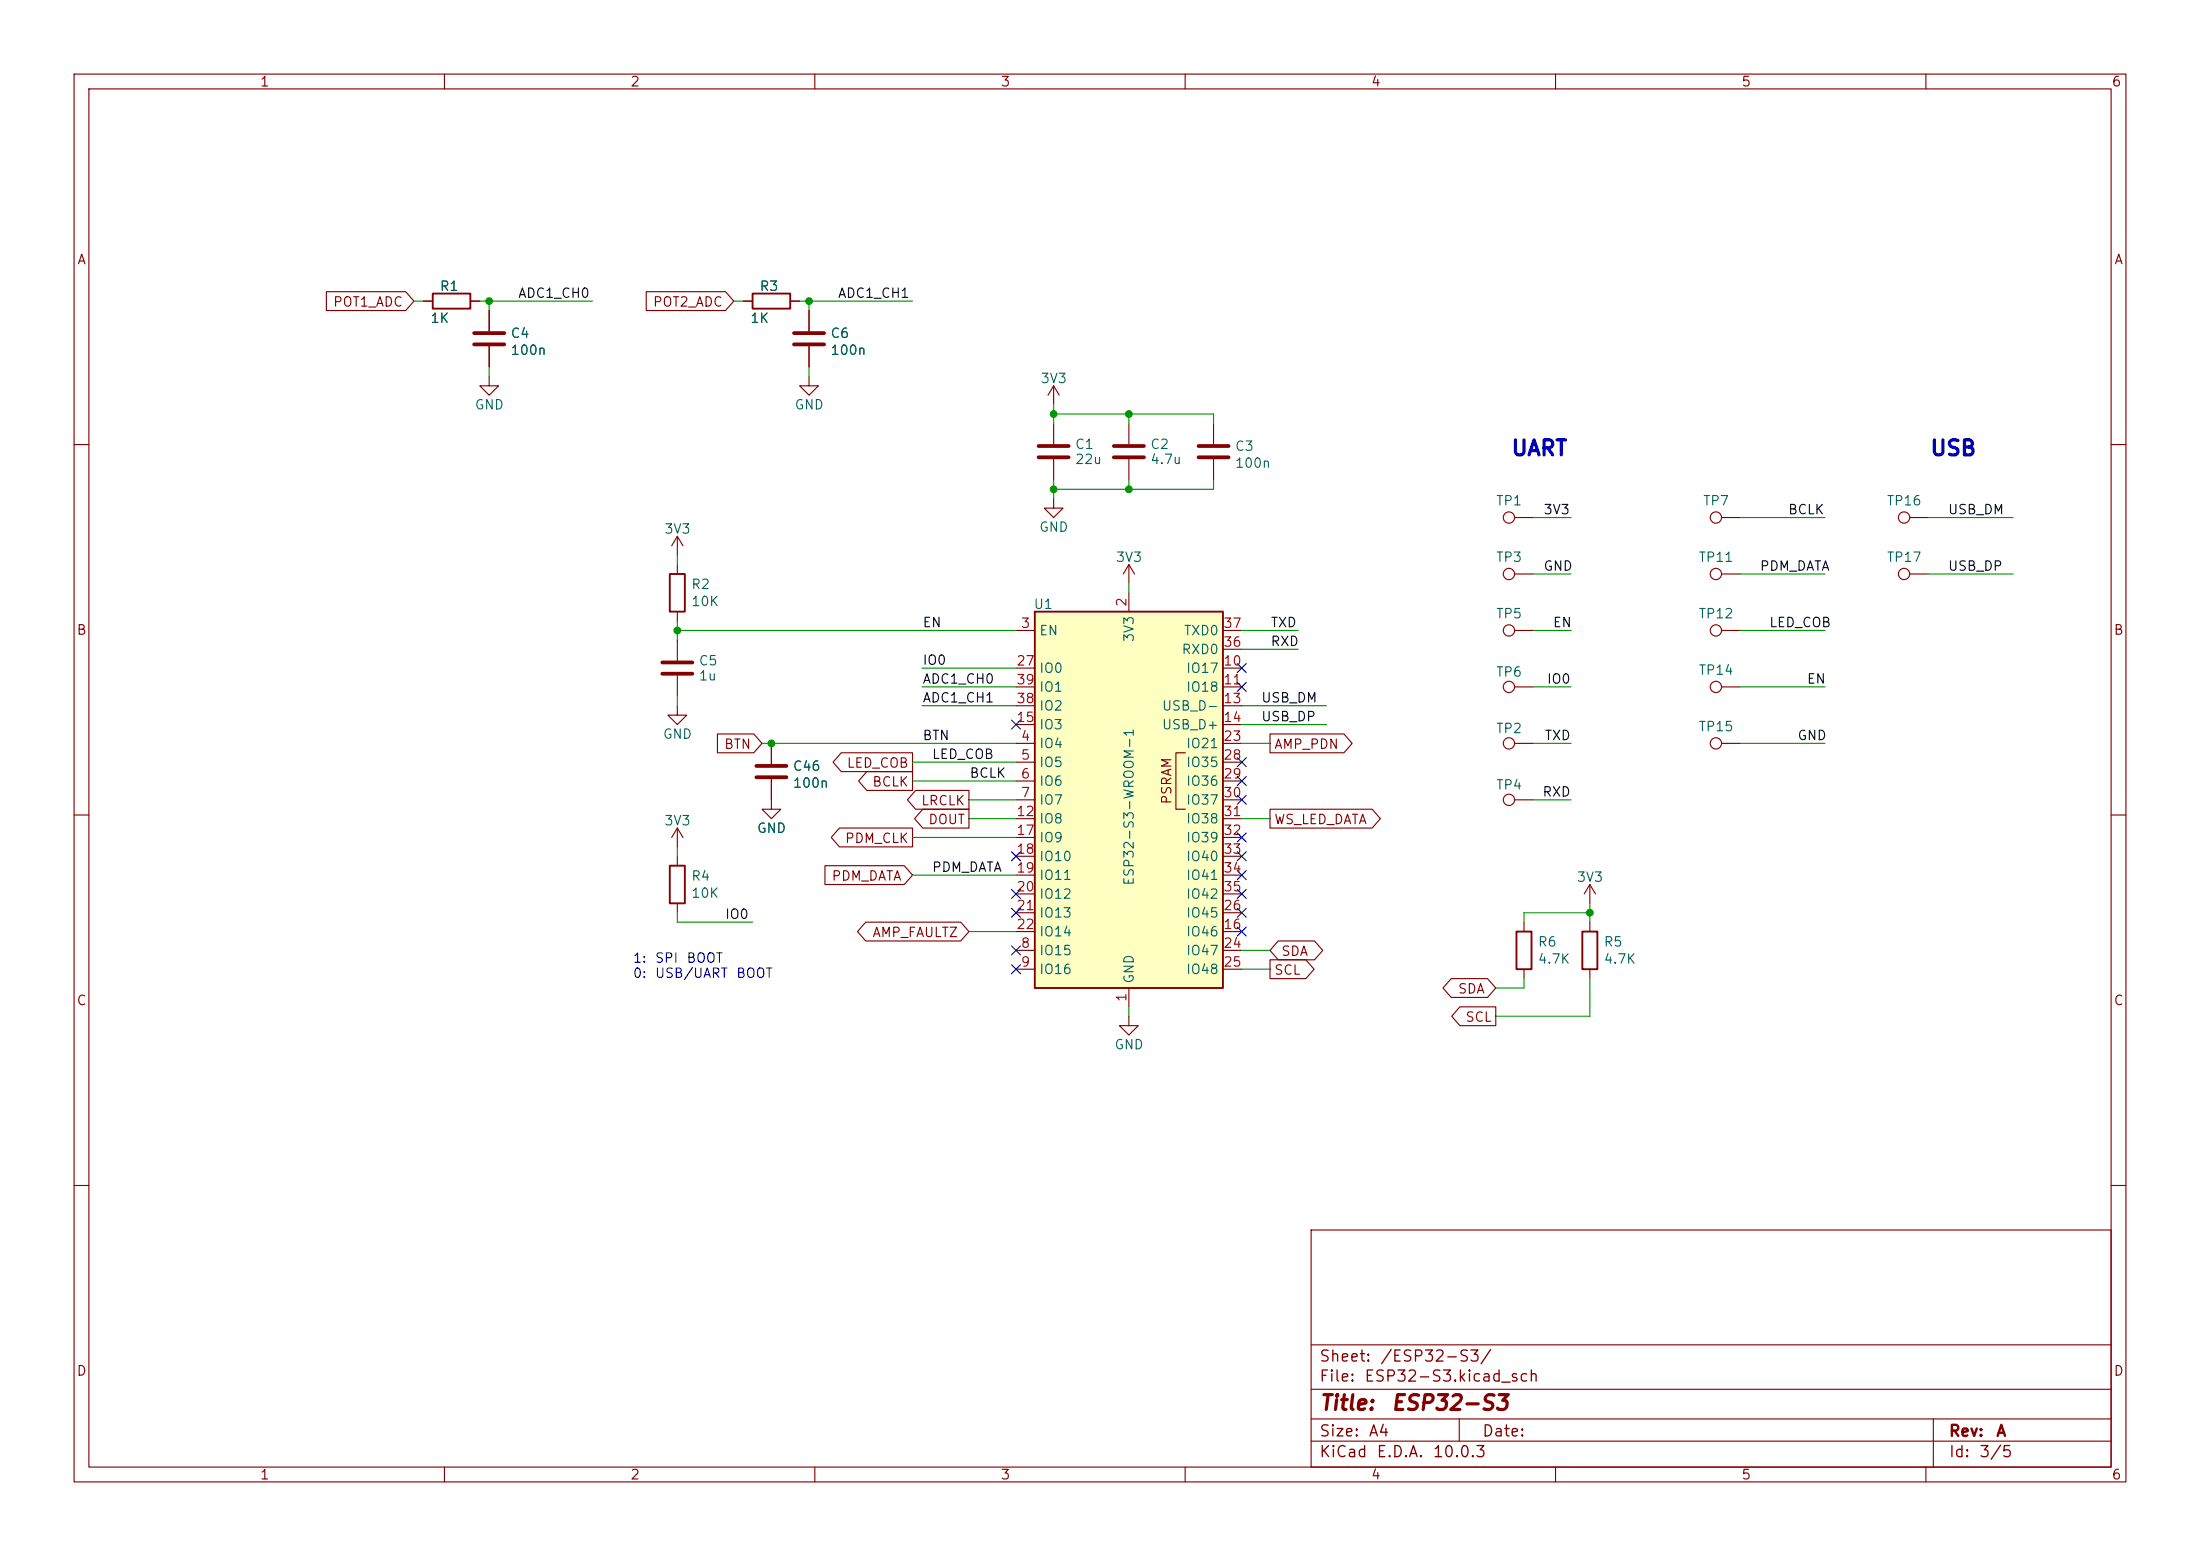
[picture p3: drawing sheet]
<svg xmlns="http://www.w3.org/2000/svg" width="297mm" height="210mm" viewBox="0 0 297 210" stroke-linecap="round" stroke-linejoin="round" font-family="sans-serif">
<g fill="none" stroke="#840000" stroke-width=".15">
<path d="M10 10h277v190h-277zM12 12h273v186h-273zM60 10v2M110 10v2M160 10v2M210 10v2M260 10v2M57.1 40.6h1.3M63.5 40.6h1.3M66 50.8v1.3h1.3l-1.3 1.2-1.2-1.2h1.2M100.3 40.6h1.3M106.7 40.6h1.2"/>
<path d="M109.2 41.9v2.8M109.2 46.7v2.8M142.2 52.1l-.7 1.2M142.2 52.1l.8 1.2M142.2 52.1v2.5M142.2 57.2v2.7M152.4 57.2v2.7M163.8 57.2v2.7M10 60h2M142.2 62v2.8M152.4 76.2l-.8 1.3M152.4 76.2l.8 1.3"/>
<path d="M152.4 62v2.8M152.4 76.2v2.5M163.8 62v2.8M204.5 77.5h2.5M232.4 77.5h2.5M257.8 77.5h2.5M257.8 69.9h2.5M285 60h2M91.4 95.3v1.2h1.3l-1.3 1.3-1.2-1.3h1.2M91.4 86.4v2.8M91.4 91.2v2.8M204.5 85.1h2.5"/>
<path d="M232.4 85.1h2.5M232.4 92.7h2.5M10 110h2M104.1 100.3v2.8M104.1 105.2v2.8M204.5 100.3h2.5M214.6 119.4l-.7 1.3M214.6 119.4l.8 1.3M214.6 119.4v2.5M232.4 100.3h2.5M285 110h2M152.4 137.2v1.2h1.3l-1.3 1.3-1.3-1.3h1.3"/>
<path d="M205.7 124.5v1.2M205.7 130.8v1.3M10 160h2M177 166h108v32h-108zM285 160h2M60 198v2M110 198v2M160 198v2M177 194.5h108M177 191.5h108M177 187.5h108M177 181.5h108"/>
<path d="M197 191.5v3M210 198v2M260 198v2M261 191.5v6.5"/>
<circle cx="203.7" cy="77.5" r=".76"/>
<circle cx="231.6" cy="77.5" r=".76"/>
<circle cx="257" cy="69.8" r=".76"/>
<circle cx="257" cy="77.5" r=".76"/>
<circle cx="203.7" cy="85.1" r=".76"/>
<circle cx="231.6" cy="85.1" r=".76"/>
<circle cx="231.6" cy="92.7" r=".76"/>
<circle cx="203.7" cy="100.3" r=".76"/>
<circle cx="231.6" cy="100.3" r=".76"/>
</g>
<path d="M58.4 39.6h5.1v2.1h-5.1zM101.6 39.6h5.1v2.1h-5.1zM204.7 125.7h2.1v5.1h-2.1z" fill="none" stroke="#840000" stroke-width=".25"/>
<path d="M107.2 45h4.1M107.2 46.5h4.1M140.2 60.2h4.1M140.2 61.7h4.1M150.4 60.2h4M150.4 61.7h4M161.8 60.2h4.1M161.8 61.7h4.1M89.4 89.4h4.1M89.4 90.9h4.1M102.1 103.4h4.1M102.1 104.9h4.1" fill="none" stroke="#840000" stroke-width=".51"/>
<path d="M139.7 82.6h25.4v50.8h-25.4z" fill="#ffffc2"/>
<path d="M90.4 77.5h2.1v5.1h-2.1zM139.7 82.6h25.4v50.8h-25.4zM90.4 116.8h2.1v5.1h-2.1zM213.6 125.7h2v5.1h-2z" fill="none" stroke="#840000" stroke-width=".25"/>
<g fill="none" stroke="#840000" stroke-width=".15">
<path d="M44.1 39.4h10.7l1.1 1.2-1.1 1.3h-10.7zM87.2 39.4h10.7l1.2 1.2-1.2 1.3h-10.7zM57.1 40.6h1.3M63.5 40.6h1.3M66 41.9v2.8M66 46.7v2.8M100.3 40.6h1.3M106.7 40.6h1.2M109.2 50.8v1.3h1.3l-1.3 1.2-1.3-1.2h1.3M109.2 41.9v2.8M109.2 46.7v2.8M91.4 72.4v2.5"/>
<path d="M91.4 76.2v1.3M91.4 72.4l-.7 1.3M91.4 72.4l.8 1.3M142.2 67.3v1.3h1.3l-1.3 1.3-1.2-1.3h1.2M204.5 69.9h2.5M232.4 69.9h2.5M91.4 82.6v1.2M96.9 99.1h4.9l1.1 1.2-1.1 1.3h-4.9zM137.2 85.1h2.5M137.2 90.2h2.5M137.2 92.7h2.5M137.2 95.3h2.5"/>
<path d="M137.2 97.8h2.5M152.4 80v2.6M165.1 85.1h2.5M165.1 90.2h2.5M165.1 92.7h2.5M165.1 95.3h2.5M165.1 97.8h2.5M165.1 87.6h2.5M171.4 99.1h10l1.1 1.2-1.1 1.3h-10zM204.5 92.7h2.5M91.4 111.8v2.5M91.4 115.6v1.2"/>
<path d="M91.4 111.8l-.7 1.2M91.4 111.8l.8 1.2M104.1 105.2v4h1.3l-1.3 1.3-1.2-1.3h1.2M104.1 100.3v2.8M111.4 116.8h10.7l1.1 1.3-1.1 1.3h-10.7zM113.3 111.8h9.9v2.5h-9.9l-1.1-1.3zM113.6 101.6h9.6v2.5h-9.6l-1.1-1.2zM117 104.1h6.2v2.6h-6.2l-1.1-1.3zM123.6 106.7h7.2v2.5h-7.2l-1.1-1.2zM124.6 109.2h6.2v2.6h-6.2l-1.1-1.3zM137.2 100.3h2.5M137.2 102.9h2.5"/>
<path d="M137.2 105.4h2.5M137.2 108h2.5M137.2 110.5h2.5M137.2 113h2.5M137.2 115.6h2.5M137.2 118.1h2.5M160 101.6h-1.3v7.6h1.3M165.1 100.3h2.5M165.1 102.9h2.5M165.1 105.4h2.5M165.1 108h2.5M165.1 110.5h2.5"/>
<path d="M165.1 113h2.5M165.1 115.6h2.5M165.1 118.1h2.5M171.4 109.2h13.8l1.2 1.3-1.2 1.3h-13.8zM204.5 108h2.5M91.4 121.9v1.3M116.9 124.5h12.8l1.1 1.2-1.1 1.3h-12.8l-1.1-1.3zM137.2 128.3h2.5M137.2 130.8h2.5M137.2 125.7h2.5M137.2 120.7h2.5M137.2 123.2h2.5"/>
<path d="M152.4 133.4v2.5M165.1 128.3h2.5M165.1 130.8h2.5M165.1 125.7h2.5M165.1 120.7h2.5M165.1 123.2h2.5M171.4 129.5h4.9l1.1 1.3-1.1 1.3h-4.9zM172.6 127h4.9l1.1 1.3-1.1 1.2h-4.9l-1.2-1.2zM195.9 132.1h4.9l1.1 1.3-1.1 1.2h-4.9l-1.1-1.2zM197.1 135.9h4.8v2.5h-4.8l-1.1-1.2zM214.6 124.5v1.2M214.6 130.8v1.3"/>
<circle cx="203.7" cy="69.8" r=".76"/>
<circle cx="231.6" cy="69.8" r=".76"/>
<circle cx="203.7" cy="92.7" r=".76"/>
<circle cx="203.7" cy="107.9" r=".76"/>
</g>
<path d="M64 45h4.1M64 46.5h4.1" fill="none" stroke="#840000" stroke-width=".51"/>
<g fill="none" stroke="#009600" stroke-width=".15">
<path d="M55.9 40.6h1.2M64.8 40.6h15.2M66 40.6v1.3M66 49.5v1.3M99.1 40.6h1.2M107.9 40.6h15.3M109.2 40.6v1.3M109.2 49.5v1.3M142.2 54.6v2.6M142.2 55.9h21.6v1.3M152.4 55.9v1.3M91.4 74.9v1.3"/>
<path d="M142.2 64.8v2.5M152.4 64.8v1.2M152.4 78.7v1.3M163.8 64.8v1.2h-21.6M207 77.5h5.1M207 69.9h5.1M234.9 77.5h11.5M234.9 69.9h11.5M260.3 77.5h11.5M260.3 69.9h11.5M91.4 85.1h45.8M91.4 83.8v2.6"/>
<path d="M91.4 94v1.3M124.5 95.3h12.7M124.5 92.7h12.7M124.5 90.2h12.7M167.6 97.8h11.5M167.6 95.3h11.5M167.6 85.1h7.7M167.6 87.6h7.7M207 85.1h5.1M207 92.7h5.1M234.9 85.1h11.5M234.9 92.7h11.5"/>
<path d="M91.4 114.3v1.3M102.9 100.3h34.3M123.2 102.9h14M123.2 118.1h14M123.2 113h14M123.2 105.4h14M130.8 108h6.4M130.8 110.5h6.4M167.6 110.5h3.8M167.6 100.3h3.8M207 108h5.1M207 100.3h5.1"/>
<path d="M234.9 100.3h11.5M91.4 123.2v1.3h10.2M130.8 125.7h6.4M152.4 135.9v1.3M167.6 128.3h3.8M167.6 130.8h3.8M205.7 132.1v1.3h-3.8M214.6 123.2h-8.9v1.3M214.6 132.1v5.1h-12.7M214.6 121.9v2.6"/>
</g>
<g fill="none" stroke="#000084" stroke-width=".15">
<path d="M136.6 97.2l1.2 1.2M137.8 97.2l-1.2 1.2M167 89.6l1.2 1.2M167 92.1l1.2 1.2M168.2 89.6l-1.2 1.2M168.2 92.1l-1.2 1.2M136.6 115l1.2 1.2M137.8 115l-1.2 1.2M167 104.8l1.2 1.2M167 102.3l1.2 1.2M167 107.3l1.2 1.3M167 115l1.2 1.2"/>
<path d="M167 117.5l1.2 1.2M167 112.4l1.2 1.2M168.2 104.8l-1.2 1.2M168.2 102.3l-1.2 1.2M168.2 107.3l-1.2 1.3M168.2 115l-1.2 1.2M168.2 117.5l-1.2 1.2M168.2 112.4l-1.2 1.2M136.6 127.7l1.2 1.2M136.6 122.6l1.2 1.2M136.6 130.2l1.2 1.2M136.6 120l1.2 1.3"/>
<path d="M137.8 122.6l-1.2 1.2M137.8 127.7l-1.2 1.2M137.8 130.2l-1.2 1.2M137.8 120l-1.2 1.3M167 120l1.2 1.3M167 122.6l1.2 1.2M167 125.1l1.2 1.2M168.2 120l-1.2 1.3M168.2 122.6l-1.2 1.2M168.2 125.1l-1.2 1.2"/>
</g>
<g fill="#009600" stroke="#009600" stroke-width=".14">
<circle cx="104.1" cy="100.3" r=".46"/>
<circle cx="91.4" cy="85.1" r=".46"/>
<circle cx="152.4" cy="66" r=".46"/>
<circle cx="152.4" cy="55.9" r=".46"/>
<circle cx="142.2" cy="66" r=".46"/>
<circle cx="142.2" cy="55.9" r=".46"/>
<circle cx="66" cy="40.6" r=".46"/>
<circle cx="109.2" cy="40.6" r=".46"/>
<circle cx="214.6" cy="123.2" r=".46"/>
</g>
<g font-size="2" fill="#0000c2">
<text x="203.9" y="62">UART</text>
<text x="260.5" y="62">USB</text>
</g>
<g font-size="2" fill="#840000">
<text x="178" y="190.8">Title:</text>
<text x="187.7" y="190.8">ESP32-S3</text>
</g>
<g font-size="1.5" fill="#840000">
<text x="178" y="184.2">Sheet:</text>
<text x="186.2" y="184.2">/ESP32-S3/</text>
<text x="178" y="186.9">File:</text>
<text x="184.1" y="186.9">ESP32-S3.kicad_sch</text>
<text x="178" y="197.1">KiCad</text>
<text x="178" y="194.3">Size:</text>
<text x="184.7" y="194.3">A4</text>
<text x="185.7" y="197.1">E.D.A.</text>
<text x="193.3" y="197.1">10.0.3</text>
<text x="200" y="194.3">Date:</text>
<text x="263" y="194.3">Rev:</text>
<text x="263" y="197.1">Id:</text>
<text x="267.1" y="197.1">3/5</text>
<text x="269.4" y="194.3">A</text>
</g>
<g font-size="1.3" fill="#840000">
<text x="35" y="12">1</text>
<text x="85" y="12">2</text>
<text x="135" y="12">3</text>
<text x="185" y="12">4</text>
<text x="235" y="12">5</text>
<text x="285" y="12">6</text>
<text x="10.3" y="36">A</text>
<text x="285.3" y="36">A</text>
<text x="44.9" y="41.7">POT1_ADC</text>
<text x="88.1" y="41.7">POT2_ADC</text>
<text x="10.3" y="86">B</text>
<text x="285.3" y="86">B</text>
<text x="97.7" y="101.4">BTN</text>
<text x="171.9" y="101.4">AMP_PDN</text>
<text x="114.2" y="103.9">LED_COB</text>
<text x="117.7" y="106.5">BCLK</text>
<text x="124.3" y="109">LRCLK</text>
<text x="125.2" y="111.6">DOUT</text>
<text x="158.5" y="108.7" transform="rotate(-90 158.5 108.7)">PSRAM</text>
<text x="171.9" y="111.6">WS_LED_DATA</text>
<text x="112.2" y="119.2">PDM_DATA</text>
<text x="114" y="114.1">PDM_CLK</text>
<text x="117.7" y="126.8">AMP_FAULTZ</text>
<text x="171.9" y="131.9">SCL</text>
<text x="172.9" y="129.3">SDA</text>
<text x="10.3" y="136">C</text>
<text x="196.7" y="134.4">SDA</text>
<text x="285.3" y="136">C</text>
<text x="197.7" y="138.2">SCL</text>
<text x="10.3" y="186">D</text>
<text x="285.3" y="186">D</text>
<text x="35" y="200">1</text>
<text x="85" y="200">2</text>
<text x="135" y="200">3</text>
<text x="185" y="200">4</text>
<text x="235" y="200">5</text>
<text x="285" y="200">6</text>
</g>
<g font-size="1.3" fill="#006464">
<text x="59.3" y="39.6">R1</text>
<text x="102.5" y="39.6">R3</text>
<text x="58" y="43.9">1K</text>
<text x="68.8" y="45.9">C4</text>
<text x="101.2" y="43.9">1K</text>
<text x="112" y="45.9">C6</text>
<text x="68.8" y="48.2">100n</text>
<text x="112" y="48.2">100n</text>
<text x="140.4" y="52">3V3</text>
<text x="64" y="55.6">GND</text>
<text x="107.2" y="55.6">GND</text>
<text x="145" y="60.9">C1</text>
<text x="145" y="62.9">22u</text>
<text x="155.2" y="60.9">C2</text>
<text x="155.2" y="62.9">4.7u</text>
<text x="166.6" y="61.2">C3</text>
<text x="166.6" y="63.5">100n</text>
<text x="201.9" y="68.5">TP1</text>
<text x="229.8" y="68.5">TP7</text>
<text x="254.6" y="68.5">TP16</text>
<text x="89.6" y="72.3">3V3</text>
<text x="140.2" y="72.1">GND</text>
<text x="150.5" y="76.2">3V3</text>
<text x="201.9" y="76.2">TP3</text>
<text x="229.2" y="76.2">TP11</text>
<text x="254.6" y="76.2">TP17</text>
<text x="93.2" y="79.8">R2</text>
<text x="93.2" y="82.1">10K</text>
<text x="139.5" y="82.5">U1</text>
<text x="201.9" y="83.8">TP5</text>
<text x="229.2" y="83.8">TP12</text>
<text x="140.2" y="86.1">EN</text>
<text x="153.4" y="86.8" transform="rotate(-90 153.4 86.8)">3V3</text>
<text x="159.4" y="88.6">RXD0</text>
<text x="159.7" y="86.1">TXD0</text>
<text x="94.2" y="90.1">C5</text>
<text x="94.2" y="92.2">1u</text>
<text x="140.2" y="91.1">IO0</text>
<text x="140.2" y="93.7">IO1</text>
<text x="160" y="91.1">IO17</text>
<text x="160" y="93.7">IO18</text>
<text x="201.9" y="91.6">TP6</text>
<text x="229.2" y="91.4">TP14</text>
<text x="89.4" y="100">GND</text>
<text x="140.2" y="101.3">IO4</text>
<text x="140.2" y="98.8">IO3</text>
<text x="140.2" y="96.2">IO2</text>
<text x="156.8" y="96.2">USB_D-</text>
<text x="156.8" y="98.8">USB_D+</text>
<text x="160" y="101.3">IO21</text>
<text x="201.9" y="99.3">TP2</text>
<text x="229.2" y="99">TP15</text>
<text x="106.9" y="106.6">100n</text>
<text x="106.9" y="104.3">C46</text>
<text x="140.2" y="103.8">IO5</text>
<text x="140.2" y="106.4">IO6</text>
<text x="160" y="103.8">IO35</text>
<text x="160" y="106.4">IO36</text>
<text x="201.9" y="106.9">TP4</text>
<text x="89.6" y="111.7">3V3</text>
<text x="102.1" y="112.7">GND</text>
<text x="140.2" y="108.9">IO7</text>
<text x="140.2" y="111.5">IO8</text>
<text x="160" y="108.9">IO37</text>
<text x="160" y="111.5">IO38</text>
<text x="93.2" y="119.2">R4</text>
<text x="140.2" y="114">IO9</text>
<text x="140.2" y="116.5">IO10</text>
<text x="140.2" y="119.1">IO11</text>
<text x="153.4" y="119.6" transform="rotate(-90 153.4 119.6)">ESP32-S3-WROOM-1</text>
<text x="160" y="114">IO39</text>
<text x="160" y="116.5">IO40</text>
<text x="160" y="119.1">IO41</text>
<text x="212.8" y="119.3">3V3</text>
<text x="93.2" y="121.5">10K</text>
<text x="140.2" y="121.6">IO12</text>
<text x="140.2" y="124.2">IO13</text>
<text x="160" y="124.2">IO45</text>
<text x="160" y="121.6">IO42</text>
<text x="140.2" y="129.2">IO15</text>
<text x="140.2" y="131.8">IO16</text>
<text x="140.2" y="126.7">IO14</text>
<text x="160" y="126.7">IO46</text>
<text x="160" y="129.2">IO47</text>
<text x="160" y="131.8">IO48</text>
<text x="207.5" y="128.1">R6</text>
<text x="207.5" y="130.4">4.7K</text>
<text x="216.4" y="128.1">R5</text>
<text x="216.4" y="130.4">4.7K</text>
<text x="153.4" y="132.8" transform="rotate(-90 153.4 132.8)">GND</text>
<text x="150.4" y="141.9">GND</text>
</g>
<g font-size="1.3" fill="#0f0f0f">
<text x="69.8" y="40.5">ADC1_CH0</text>
<text x="113" y="40.5">ADC1_CH1</text>
<text x="208.3" y="69.7">3V3</text>
<text x="241.3" y="69.7">BCLK</text>
<text x="262.9" y="69.7">USB_DM</text>
<text x="208.3" y="77.3">GND</text>
<text x="237.5" y="77.3">PDM_DATA</text>
<text x="262.9" y="77.3">USB_DP</text>
<text x="124.5" y="85">EN</text>
<text x="171.4" y="87.5">RXD</text>
<text x="171.4" y="85">TXD</text>
<text x="209.5" y="85">EN</text>
<text x="238.8" y="85">LED_COB</text>
<text x="124.5" y="95.1">ADC1_CH1</text>
<text x="124.5" y="92.6">ADC1_CH0</text>
<text x="124.5" y="90">IO0</text>
<text x="170.2" y="95.1">USB_DM</text>
<text x="208.7" y="92.6">IO0</text>
<text x="243.8" y="92.6">EN</text>
<text x="124.5" y="100.2">BTN</text>
<text x="170.2" y="97.7">USB_DP</text>
<text x="208.4" y="100.2">TXD</text>
<text x="242.6" y="100.2">GND</text>
<text x="125.7" y="102.7">LED_COB</text>
<text x="130.8" y="105.3">BCLK</text>
<text x="208.1" y="107.8">RXD</text>
<text x="125.7" y="118">PDM_DATA</text>
<text x="97.8" y="124.3">IO0</text>
</g>
<g font-size="1.3" fill="#a90000">
<text x="152.4" y="82" transform="rotate(-90 152.4 82)">2</text>
<text x="137.7" y="85.1">3</text>
<text x="165.1" y="87.6">36</text>
<text x="165.1" y="85.1">37</text>
<text x="137.1" y="90.1">27</text>
<text x="137.1" y="95.2">38</text>
<text x="137.1" y="92.7">39</text>
<text x="165.1" y="90.1">10</text>
<text x="165.1" y="92.7">11</text>
<text x="165.1" y="95.2">13</text>
<text x="137.1" y="97.8">15</text>
<text x="137.7" y="100.3">4</text>
<text x="165.1" y="97.8">14</text>
<text x="165.1" y="100.3">23</text>
<text x="137.7" y="102.8">5</text>
<text x="137.7" y="105.4">6</text>
<text x="137.7" y="107.9">7</text>
<text x="165.1" y="102.8">28</text>
<text x="165.1" y="105.4">29</text>
<text x="165.1" y="107.9">30</text>
<text x="137.1" y="110.5">12</text>
<text x="137.1" y="113">17</text>
<text x="165.1" y="110.5">31</text>
<text x="165.1" y="113">32</text>
<text x="137.1" y="115.5">18</text>
<text x="137.1" y="118.1">19</text>
<text x="165.1" y="115.5">33</text>
<text x="165.1" y="118.1">34</text>
<text x="137.1" y="120.6">20</text>
<text x="137.1" y="123.2">21</text>
<text x="137.1" y="125.7">22</text>
<text x="165.1" y="125.7">16</text>
<text x="165.1" y="123.2">26</text>
<text x="165.1" y="120.6">35</text>
<text x="137.7" y="128.2">8</text>
<text x="137.7" y="130.8">9</text>
<text x="165.1" y="128.2">24</text>
<text x="165.1" y="130.8">25</text>
<text x="152.4" y="135.3" transform="rotate(-90 152.4 135.3)">1</text>
</g>
<g font-size="1.3" fill="#0000c2">
<text x="85.3" y="130.3">1:</text>
<text x="88.3" y="130.3">SPI</text>
<text x="92.6" y="130.3">BOOT</text>
<text x="85.3" y="132.3">0:</text>
<text x="88.3" y="132.3">USB/UART</text>
<text x="99.3" y="132.3">BOOT</text>
</g>
</svg>
